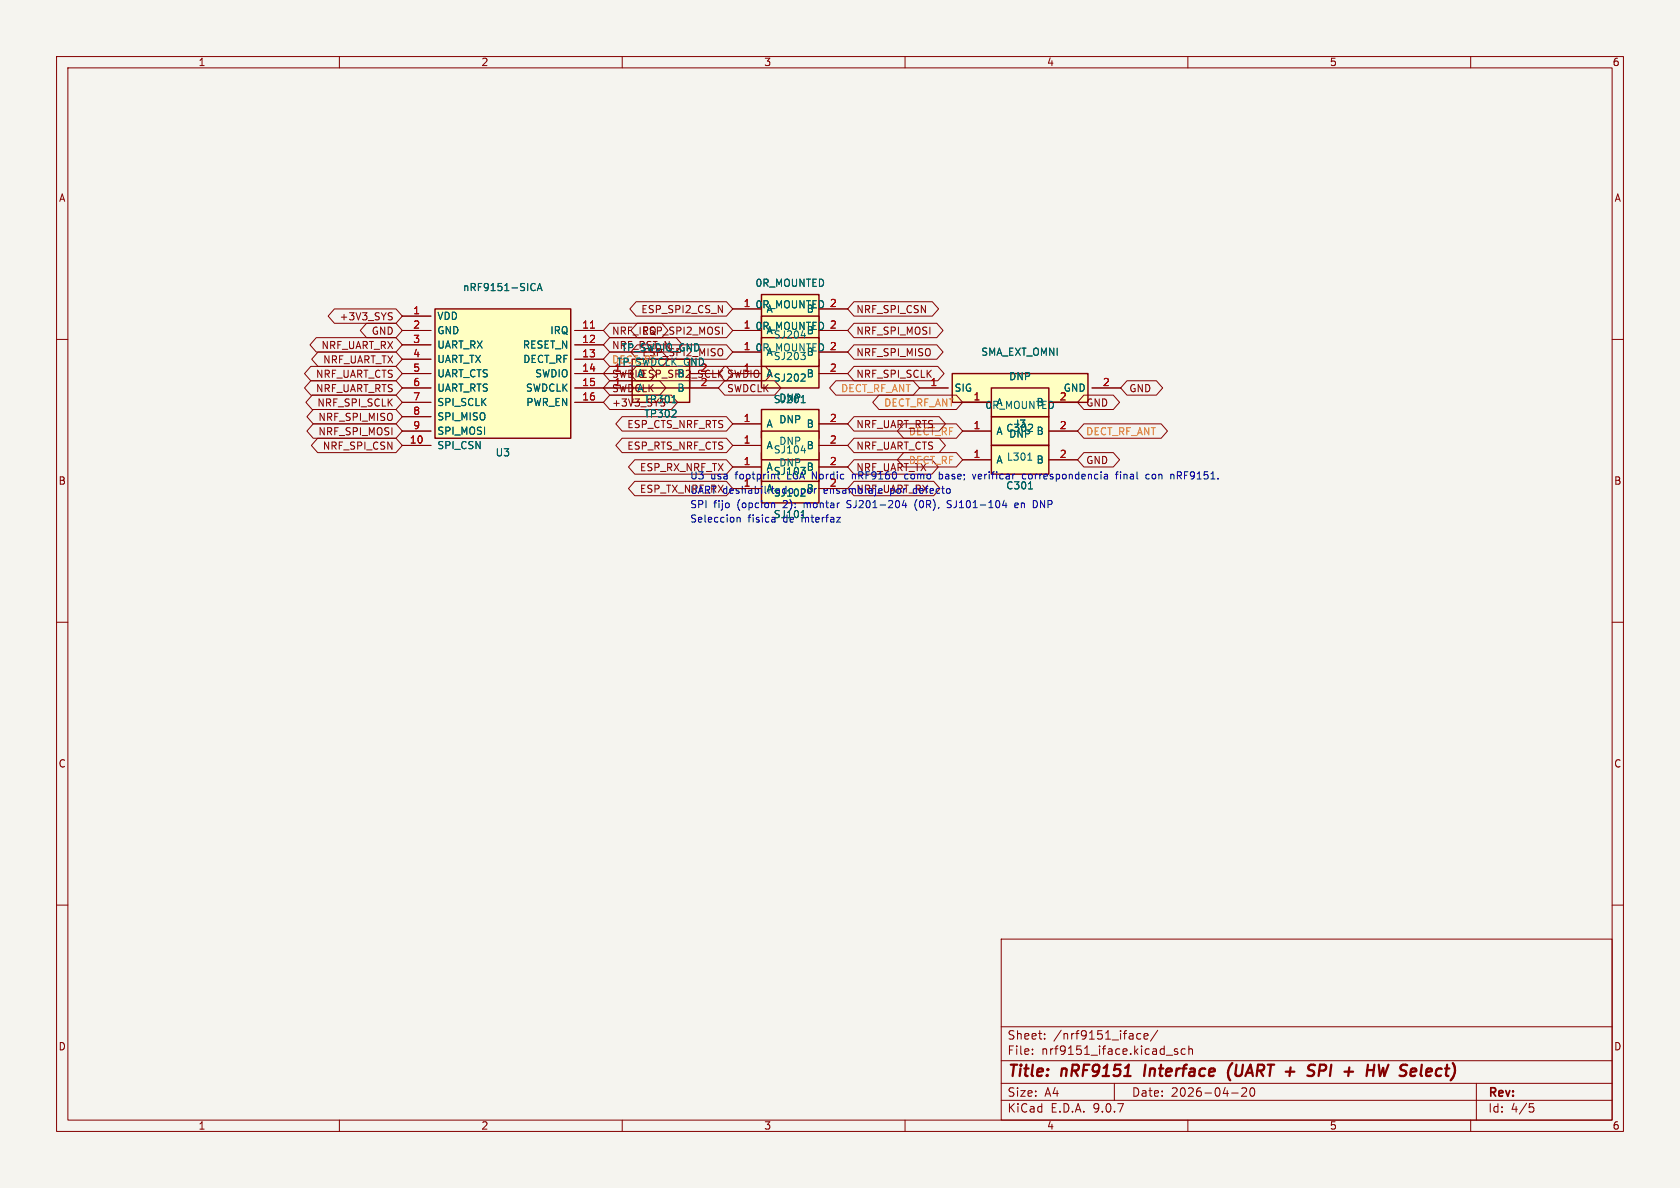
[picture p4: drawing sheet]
<svg xmlns="http://www.w3.org/2000/svg" width="297mm" height="210mm" viewBox="0 0 297 210" stroke-linecap="round" stroke-linejoin="round" font-family="sans-serif">
<path d="M0 0h297v210h-297z" fill="#f5f4ef" stroke="#f5f4ef" stroke-width=".18"/>
<g fill="none" stroke="#840000" stroke-width=".18">
<path d="M10 10h277v190h-277zM12 12h273v186h-273zM60 10v2M110 10v2M160 10v2M210 10v2M260 10v2M10 60h2M285 60h2M10 110h2M285 110h2M10 160h2"/>
<path d="M177 166h108v32h-108zM285 160h2M60 198v2M110 198v2M160 198v2M177 194.5h108M177 191.5h108M177 187.5h108M177 181.5h108M182.5 186.3v.1M182.5 185.5v.1M184.7 183.6v.1"/>
<path d="M184.7 182.8v.1M197 191.5v3M201.7 182.8l-.5-.1-.2 .3v.4l.1 .2h.6M202.2 183.2l.8-.1-.1-.3-.4-.1-.3 .2 .1 .7h.6M204.7 182.1l-1.3 2M206.2 186.5h1.1M208.2 185.5l-.4-.1-.2 .2 .1 .2 .5 .2v.3h-.6M209.5 185.5l-.4-.1-.3 .3v.4l.2 .2h.5M210 198v2M210.2 185.5l.2-.1 .3 .1 .1 .9M210.2 184.9v1.5M217.7 193.2h1.2"/>
<path d="M220.3 192.4v.5l-.8 .9h.9M221.1 192.4a.81 .81 0 0 0 .4 1.4l.2-.1 .1-.5-.1-.8M260 198v2M261 191.5v6.5M270.4 195.1h.7M270.5 195.7h.4l.3 .3-.2 .5-.5 .1"/>
</g>
<path d="M202.5 188.2l-.2 2M217.9 187.9a2.35 2.35 0 0 0-.4 3.1M232.2 188.2l.3 .1M233.2 189.3h.8M234.1 188.2h-.7l-.3 2M241.8 188.2l-.2 2M243 188.2l-.3 2M243.7 188.2l.3 2 .5-1.4 .2 1.4 .8-2" fill="none" stroke="#840000" stroke-width=".4"/>
<path d="M175.3 73.7h10.1v5h-10.1z" fill="#ffffc2"/>
<path d="M175.3 73.7h10.1v5h-10.1z" fill="none" stroke="#840000" stroke-width=".25"/>
<path d="M170.2 76.2h5.1M185.4 76.2h5.1" fill="none" stroke="#840000" stroke-width=".18"/>
<path d="M181.7 81.3h.7" fill="none" stroke="#006464" stroke-width=".18"/>
<path d="M134.6 83.8h10.2v5.1h-10.2z" fill="#ffffc2"/>
<path d="M134.6 83.8h10.2v5.1h-10.2z" fill="none" stroke="#840000" stroke-width=".25"/>
<path d="M129.5 86.4h5.1M144.8 86.4h5.1" fill="none" stroke="#840000" stroke-width=".18"/>
<path d="M141.9 90.4l.1-.2v1.3" fill="none" stroke="#006464" stroke-width=".18"/>
<path d="M76.9 54.6h24v22.9h-24z" fill="#ffffc2"/>
<path d="M76.9 54.6h24v22.9h-24z" fill="none" stroke="#840000" stroke-width=".25"/>
<g fill="none" stroke="#840000" stroke-width=".18">
<path d="M71.1 55.9h5.1M71.1 58.4h5.1M101.6 58.4h5.1M71.1 61h5.1M71.1 63.5h5.1M71.1 66h5.1M71.1 68.6h5.1M71.1 71.1h5.1M71.1 73.7h5.1M71.1 76.2h5.1M71.1 78.7h5.1M101.6 61h5.1"/>
<path d="M101.6 63.5h5.1M101.6 66h5.1M101.6 68.6h5.1M101.6 71.1h5.1"/>
</g>
<path d="M104.4 58h.7" fill="none" stroke="#a90000" stroke-width=".18"/>
<path d="M94.3 50.1l.3 .1M94.6 51.3l-.3 .1M95 51.4l.4-1.3 .4 1.3M95.1 51h.6" fill="none" stroke="#006464" stroke-width=".18"/>
<path d="M111.8 66h10.1v5.1h-10.1z" fill="#ffffc2"/>
<path d="M111.8 66h10.1v5.1h-10.1z" fill="none" stroke="#840000" stroke-width=".25"/>
<path d="M106.7 68.6h5.1M121.9 68.6h5.1" fill="none" stroke="#840000" stroke-width=".18"/>
<path d="M111.8 63.5h10.1v5.1h-10.1z" fill="#ffffc2"/>
<path d="M111.8 63.5h10.1v5.1h-10.1z" fill="none" stroke="#840000" stroke-width=".25"/>
<path d="M106.7 66h5.1M121.9 66h5.1" fill="none" stroke="#840000" stroke-width=".18"/>
<path d="M118.8 71.2h.7" fill="none" stroke="#006464" stroke-width=".18"/>
<path d="M134.6 52.1h10.2v5.1h-10.2z" fill="#ffffc2"/>
<path d="M134.6 52.1h10.2v5.1h-10.2z" fill="none" stroke="#840000" stroke-width=".25"/>
<path d="M129.5 54.6h5.1M144.8 54.6h5.1" fill="none" stroke="#840000" stroke-width=".18"/>
<path d="M134.6 55.9h10.2v5.1h-10.2z" fill="#ffffc2"/>
<path d="M134.6 55.9h10.2v5.1h-10.2z" fill="none" stroke="#840000" stroke-width=".25"/>
<path d="M129.5 58.4h5.1M144.8 58.4h5.1" fill="none" stroke="#840000" stroke-width=".18"/>
<path d="M175.3 78.7h10.1v5.1h-10.1z" fill="#ffffc2"/>
<path d="M175.3 78.7h10.1v5.1h-10.1z" fill="none" stroke="#840000" stroke-width=".25"/>
<path d="M170.2 81.3h5.1M185.4 81.3h5.1" fill="none" stroke="#840000" stroke-width=".18"/>
<path d="M181.8 86.4h.7" fill="none" stroke="#006464" stroke-width=".18"/>
<path d="M134.6 80h10.2v5.1h-10.2z" fill="#ffffc2"/>
<path d="M134.6 80h10.2v5.1h-10.2z" fill="none" stroke="#840000" stroke-width=".25"/>
<path d="M129.5 82.6h5.1M144.8 82.6h5.1" fill="none" stroke="#840000" stroke-width=".18"/>
<path d="M134.6 63.5h10.2v5.1h-10.2z" fill="#ffffc2"/>
<path d="M134.6 63.5h10.2v5.1h-10.2z" fill="none" stroke="#840000" stroke-width=".25"/>
<path d="M129.5 66h5.1M144.8 66h5.1" fill="none" stroke="#840000" stroke-width=".18"/>
<path d="M141.6 71.2h.8M141.9 70.1l.1-.2v1.3" fill="none" stroke="#006464" stroke-width=".18"/>
<path d="M134.6 72.4h10.2v5.1h-10.2z" fill="#ffffc2"/>
<path d="M134.6 72.4h10.2v5.1h-10.2z" fill="none" stroke="#840000" stroke-width=".25"/>
<path d="M129.5 74.9h5.1M144.8 74.9h5.1" fill="none" stroke="#840000" stroke-width=".18"/>
<path d="M141.6 79.7h.8" fill="none" stroke="#006464" stroke-width=".18"/>
<path d="M134.6 59.7h10.2v5.1h-10.2z" fill="#ffffc2"/>
<path d="M134.6 59.7h10.2v5.1h-10.2z" fill="none" stroke="#840000" stroke-width=".25"/>
<path d="M129.5 62.2h5.1M144.8 62.2h5.1" fill="none" stroke="#840000" stroke-width=".18"/>
<path d="M142.3 66.7l-.7 .7h.8" fill="none" stroke="#006464" stroke-width=".18"/>
<path d="M168.3 66h24v5.1h-24z" fill="#ffffc2"/>
<path d="M168.3 66h24v5.1h-24z" fill="none" stroke="#840000" stroke-width=".25"/>
<path d="M162.6 68.6h5M193 68.6h5.1" fill="none" stroke="#840000" stroke-width=".18"/>
<path d="M134.6 76.2h10.2v5.1h-10.2z" fill="#ffffc2"/>
<path d="M134.6 76.2h10.2v5.1h-10.2z" fill="none" stroke="#840000" stroke-width=".25"/>
<path d="M129.5 78.7h5.1M144.8 78.7h5.1" fill="none" stroke="#840000" stroke-width=".18"/>
<path d="M141.6 82.6h.8l-.5 .5" fill="none" stroke="#006464" stroke-width=".18"/>
<path d="M175.3 68.6h10.1v5.1h-10.1z" fill="#ffffc2"/>
<path d="M175.3 68.6h10.1v5.1h-10.1z" fill="none" stroke="#840000" stroke-width=".25"/>
<g fill="none" stroke="#840000" stroke-width=".18">
<path d="M55.9 59.7h14.1l1.1 1.3-1.1 1.2h-14.1l-1.1-1.2zM59.1 54.6h10.9l1.1 1.3-1.1 1.3h-10.9l-1.1-1.3zM64.8 57.1h5.2l1.1 1.3-1.1 1.3h-5.2l-1.1-1.3zM69.1 55.9l.2 .3-.2 .4M69.2 55.3h.1M71.1 58.4h5.1M71.1 55.9h5.1M101.6 58.4h5.1M107.8 57.1h9.2l1.1 1.3-1.1 1.3h-9.2l-1.1-1.3zM107.8 59.7h11.7l1.1 1.3-1.1 1.2h-11.7l-1.1-1.2zM112.5 53.3h15.9l1.1 1.3-1.1 1.3h-15.9l-1.2-1.3zM112.6 57.1h15.8l1.1 1.3-1.1 1.3h-15.8l-1.1-1.3z"/>
<path d="M129.5 58.4h5.1M129.5 54.6h5.1M144.8 58.4h5.1M144.8 54.6h5.1M151 53.3h13.8l1.1 1.3-1.1 1.3h-13.8l-1.1-1.3zM151 57.1h14.6l1.1 1.3-1.1 1.3h-14.6l-1.1-1.3zM54.9 64.8h15.1l1.1 1.2-1.1 1.3h-15.1l-1.1-1.3zM54.9 67.3h15.1l1.1 1.3-1.1 1.3h-15.1l-1.1-1.3zM55.2 69.8h14.8l1.1 1.3-1.1 1.3h-14.8l-1.1-1.3zM55.4 72.4h14.6l1.1 1.3-1.1 1.2h-14.6l-1.1-1.2zM55.4 74.9h14.6l1.1 1.3-1.1 1.3h-14.6l-1.1-1.3zM56.2 77.5h13.8l1.1 1.2-1.1 1.3h-13.8l-1.2-1.3z"/>
<path d="M56.2 62.2h13.8l1.1 1.3-1.1 1.3h-13.8l-1.1-1.3zM71.1 71.1h5.1M71.1 66h5.1M71.1 68.6h5.1M71.1 76.2h5.1M71.1 78.7h5.1M71.1 61h5.1M71.1 63.5h5.1M71.1 73.7h5.1M101.6 71.1h5.1M101.6 66h10.2M101.6 68.6h10.2"/>
<path d="M101.6 61h5.1M101.6 63.5h5.1M107.8 67.3h8.8l1.1 1.3-1.1 1.3h-8.8l-1.1-1.3zM107.8 62.2h9.3l1.1 1.3-1.1 1.3h-9.3l-1.1-1.3zM107.8 64.8h7.2l1.1 1.2-1.1 1.3h-7.2l-1.1-1.3zM107.8 69.8h10.9l1.1 1.3-1.1 1.3h-10.9l-1.1-1.3zM110 77.5h18.4l1.1 1.2-1.1 1.3h-18.4l-1.1-1.3zM110 73.7h18.4l1.1 1.2-1.1 1.3h-18.4l-1.1-1.3zM112.5 64.8h15.9l1.1 1.2-1.1 1.3h-15.9l-1.2-1.3zM112.6 61h15.8l1.1 1.2-1.1 1.3h-15.8l-1.1-1.3zM121.9 66h5.1M121.9 68.6h5.1"/>
<path d="M128.1 67.3h8.8l1.2 1.3-1.2 1.3h-8.8l-1.1-1.3zM128.1 64.8h7.2l1.1 1.2-1.1 1.3h-7.2l-1.1-1.3zM129.5 66h5.1M129.5 62.2h5.1M129.5 78.7h5.1M129.5 74.9h5.1M144.8 66h5.1M144.8 62.2h5.1M144.8 78.7h5.1M144.8 74.9h5.1M147.8 67.3h13.6l1.2 1.3-1.2 1.3h-13.6l-1.1-1.3zM151 73.7h15l1.1 1.2-1.1 1.3h-15l-1.1-1.3z"/>
<path d="M151 77.5h15l1.1 1.2-1.1 1.3h-15l-1.1-1.3zM151 61h14.6l1.1 1.2-1.1 1.3h-14.6l-1.1-1.3zM151 64.8h14.8l1.1 1.2-1.1 1.3h-14.8l-1.1-1.3zM155.4 69.8h13.7l1.1 1.3-1.1 1.3h-13.7l-1.1-1.3zM159.8 74.9h9.3l1.1 1.3-1.1 1.3h-9.3l-1.2-1.3zM162.6 68.6h5M170.2 71.1h5.1M170.2 76.2h5.1M185.4 71.1h5.1M185.4 76.2h5.1M191.6 74.9h13.7l1.1 1.3-1.1 1.3h-13.7l-1.1-1.3zM191.6 69.8h5.2l1.1 1.3-1.1 1.3h-5.2l-1.1-1.3z"/>
<path d="M193 68.6h5.1M199.2 67.3h5.2l1.1 1.3-1.1 1.3h-5.2l-1.1-1.3zM112.2 85.1h16.2l1.1 1.3-1.1 1.2h-16.2l-1.1-1.2zM112.2 81.3h16.2l1.1 1.3-1.1 1.2h-16.2l-1.1-1.2zM129.5 82.6h5.1M129.5 86.4h5.1M144.8 82.6h5.1M144.8 86.4h5.1M151 85.1h14.1l1.1 1.3-1.1 1.2h-14.1l-1.1-1.2zM151 81.3h13.8l1.1 1.3-1.1 1.2h-13.8l-1.1-1.2zM159.8 80h9.3l1.1 1.3-1.1 1.3h-9.3l-1.2-1.3zM170.2 81.3h5.1"/>
<path d="M185.4 81.3h5.1M191.6 80h5.2l1.1 1.3-1.1 1.3h-5.2l-1.1-1.3z"/>
</g>
<g fill="none" stroke="#0000c2" stroke-width=".18">
<path d="M130.3 91.4v.9M130.3 91.6l.2-.2 .3 .1v.8M136.6 88.9l.4 .2v.7M139 85.9v1.3M147.9 91.4h.7l-.7 .9h.7M149.7 89.7l.2 .1M150 88.5l-.3 .2 .3 .4M150.7 83.8v.9M150.9 83.8l-.2 .2M159.8 88.4l-.3 .9h.8M159.9 84.1l.1 .5 .4 .1M160.1 88.9v.9"/>
<path d="M162.1 88.3a1.46 1.46 0 0 0 0 1.9M166 83.4v1.3M166 83.9l.4-.1 .2 .2M166.6 84.6l-.2 .1-.4-.1M167.4 89.7h.6M168.2 88.5h-.5l-.3 .2 .2 .3 .4 .2M171.9 83.8l.3 .9 .3-.9M177.2 89.3h.8M177.8 88.9v.9M179.4 89.3l.6-.1v-.2l-.4-.1-.2 .2 .1 .6h.5M181.3 83.9l-.3-.1-.3 .3 .2 .5h.4M183.2 88.5l.2 .5-.2 .7"/>
<path d="M197.2 83.8h.5M197.7 83.4l-.3 .2v1.1M198.1 83.4v.1M198.1 83.8v.9M202.7 84.6h.5M202.7 83.9h.5M204.1 83.8l-.3 .1-.1 .2v.5l.4 .1M208.1 84.1h.5M208.4 84.1l.5 .6M208.6 83.4h-.5v1.3"/>
</g>
<g fill="none" stroke="#006464" stroke-width=".18">
<path d="M94.3 50.1l.3 .1M94.6 51.3l-.3 .1M95 51.4l.4-1.3 .4 1.3M95.1 51h.6M118.8 71.2h.7M141.6 71.2h.8M141.6 79.7h.8M141.9 70.1l.1-.2v1.3M142.3 66.7l-.7 .7h.8M141.6 82.6h.8l-.5 .5M141.9 90.4l.1-.2v1.3M181.7 81.3h.7"/>
<path d="M181.8 86.4h.7"/>
</g>
<path d="M104.4 58h.7" fill="none" stroke="#a90000" stroke-width=".18"/>
<g font-size="2.8" fill="#840000">
<text x="178" y="190.9">Title:</text>
<text x="187.7" y="190.9">nRF9151</text>
<text x="203.1" y="190.9">Interface</text>
<text x="218.7" y="190.9">(UART +</text>
<text x="234.5" y="190.9">SPI</text>
<text x="241.7" y="190.9">+</text>
<text x="246.5" y="190.9">HW Select)</text>
</g>
<g font-size="2.1" fill="#840000">
<text x="178" y="184">Sheet:</text>
<text x="186.2" y="184">/nrf9151_iface/</text>
<text x="178" y="186.7">File:</text>
<text x="184.1" y="186.7">nrf9151_iface.kicad_sch</text>
<text x="178" y="196.9">KiCad</text>
<text x="178" y="194.1">Size:</text>
<text x="184.7" y="194.1">A4</text>
<text x="185.7" y="196.9">E.D.A.</text>
<text x="193.3" y="196.9">9.0.7</text>
<text x="200" y="194.1">Date:</text>
<text x="207" y="194.1">2026-04-20</text>
<text x="263" y="194.3">Rev:</text>
<text x="263" y="196.9">Id:</text>
<text x="267.1" y="196.9">4/5</text>
</g>
<g font-size="1.8" fill="#840000">
<text x="35" y="11.9">1</text>
<text x="85" y="11.9">2</text>
<text x="135" y="11.9">3</text>
<text x="185" y="11.9">4</text>
<text x="235" y="11.9">5</text>
<text x="285" y="11.9">6</text>
<text x="10.3" y="35.9">A</text>
<text x="285.3" y="35.9">A</text>
<text x="59.9" y="56.8">+3V3_SYS</text>
<text x="65.6" y="59.4">GND</text>
<text x="108.1" y="59.4">NRF_IRQ</text>
<text x="113.3" y="55.6">ESP_SPI2_CS_N</text>
<text x="113.5" y="59.4">ESP_SPI2_MOSI</text>
<text x="151.3" y="55.6">NRF_SPI_CSN</text>
<text x="151.3" y="59.4">NRF_SPI_MOSI</text>
<text x="56.7" y="61.9">NRF_UART_RX</text>
<text x="57" y="64.5">NRF_UART_TX</text>
<text x="151.3" y="63.2">NRF_SPI_MISO</text>
<text x="55.8" y="67">NRF_UART_CTS</text>
<text x="55.8" y="69.5">NRF_UART_RTS</text>
<text x="108.1" y="69.5">SWDCLK</text>
<text x="108.1" y="67">SWDIO</text>
<text x="112.6" y="66.9">AESP_SPI2_SCLK SWDIO</text>
<text x="128.4" y="69.5">SWDCLK</text>
<text x="151.3" y="67">NRF_SPI_SCLK</text>
<text x="199.5" y="69.5">GND</text>
<text x="56" y="72.1">NRF_SPI_SCLK</text>
<text x="56.2" y="74.6">NRF_SPI_MISO</text>
<text x="56.2" y="77.2">NRF_SPI_MOSI</text>
<text x="108.1" y="72.1">+3V3_SYS</text>
<text x="110.8" y="75.9">ESP_CTS_NRF_RTS</text>
<text x="151.3" y="75.9">NRF_UART_RTS</text>
<text x="160.6" y="77.2">DECT_RF</text>
<text x="191.9" y="72.1">GND</text>
<text x="57" y="79.7">NRF_SPI_CSN</text>
<text x="110.8" y="79.7">ESP_RTS_NRF_CTS</text>
<text x="113" y="83.5">ESP_RX_NRF_TX</text>
<text x="151.3" y="79.7">NRF_UART_CTS</text>
<text x="191.9" y="82.2">GND</text>
<text x="10.3" y="85.9">B</text>
<text x="285.3" y="85.9">B</text>
<text x="10.3" y="135.9">C</text>
<text x="285.3" y="135.9">C</text>
<text x="10.3" y="185.9">D</text>
<text x="285.3" y="185.9">D</text>
<text x="35" y="199.9">1</text>
<text x="85" y="199.9">2</text>
<text x="135" y="199.9">3</text>
<text x="185" y="199.9">4</text>
<text x="235" y="199.9">5</text>
<text x="285" y="199.9">6</text>
</g>
<g font-size="1.8" fill="#006464">
<text x="81.8" y="51.7">nRF9151-SICA</text>
<text x="133.5" y="50.9">0R_MOUNTED</text>
<text x="77.2" y="56.7">VDD</text>
<text x="77.2" y="59.3">GND</text>
<text x="97.2" y="59.3">IRQ</text>
<text x="133.5" y="58.5">0R_MOUNTED 2</text>
<text x="135.4" y="55.5">A</text>
<text x="135.4" y="59.3">A</text>
<text x="142.5" y="55.5">B</text>
<text x="142.5" y="59.3">B</text>
<text x="77.2" y="61.8">UART_RX</text>
<text x="77.2" y="64.4">UART_TX</text>
<text x="92.3" y="61.8">RESET_N</text>
<text x="92.4" y="64.4">DECT_RF</text>
<text x="108.1" y="61.9">NRF_RST_N</text>
<text x="108.1" y="64.5">DECT_RF</text>
<text x="109" y="64.9">TP_SWDCLK_GND</text>
<text x="109.8" y="62.3">TP_SWDIO_GND</text>
<text x="113.5" y="63.2">ESP_SPI2_MISO</text>
<text x="123.8" y="65.8">2</text>
<text x="133.5" y="62.3">0R_MOUNTED 2</text>
<text x="135.4" y="63.1">A</text>
<text x="136.7" y="60">SJ204</text>
<text x="136.7" y="63.9">SJ203</text>
<text x="142.5" y="63.1">B</text>
<text x="173.4" y="63.1">SMA_EXT_OMNI</text>
<text x="77.2" y="66.9">UART_CTS</text>
<text x="77.2" y="69.4">UART_RTS</text>
<text x="77.2" y="72">SPI_SCLK</text>
<text x="92.9" y="69.4">SWDCLK</text>
<text x="92.9" y="72">PWR_EN</text>
<text x="94.5" y="66.9">SWDIO</text>
<text x="112.6" y="69.4">A</text>
<text x="112.6" y="66.9">A</text>
<text x="113.8" y="71.5">TP301</text>
<text x="119.6" y="69.4">B</text>
<text x="119.6" y="66.9">B</text>
<text x="135.4" y="66.9">A</text>
<text x="136.7" y="71.5">SJ201</text>
<text x="136.7" y="67.7">SJ202</text>
<text x="137.7" y="71.2">DNP</text>
<text x="142.5" y="66.9">B</text>
<text x="168.7" y="69.4">SIG</text>
<text x="176.1" y="72">A</text>
<text x="178.3" y="67.4">DNP</text>
<text x="183.1" y="72">B</text>
<text x="188" y="69.4">GND</text>
<text x="77.2" y="74.5">SPI_MISO</text>
<text x="77.2" y="77.1">SPI_MOSI</text>
<text x="113.8" y="74">TP302</text>
<text x="135.4" y="75.8">A</text>
<text x="137.7" y="75">DNP</text>
<text x="142.5" y="75.8">B</text>
<text x="174.1" y="72.5">0R_MOUNTED</text>
<text x="176.1" y="77.1">A</text>
<text x="177.8" y="76.6">C302</text>
<text x="178.3" y="77.6">DNP</text>
<text x="179.1" y="75.8">J3</text>
<text x="183.1" y="77.1">B</text>
<text x="77.2" y="79.6">SPI_CSN</text>
<text x="87.5" y="80.9">U3</text>
<text x="135.4" y="83.4">A</text>
<text x="135.4" y="79.6">A</text>
<text x="136.7" y="80.4">SJ104</text>
<text x="137.7" y="82.7">DNP</text>
<text x="137.7" y="78.8">DNP</text>
<text x="142.5" y="83.4">B</text>
<text x="142.5" y="79.6">B</text>
<text x="176.1" y="82.1">A</text>
<text x="177.9" y="81.6">L301</text>
<text x="183.1" y="82.1">B</text>
<text x="135.4" y="87.2">A</text>
<text x="136.7" y="88">SJ102</text>
<text x="136.7" y="84.2">SJ103</text>
<text x="138.7" y="89.9">2):</text>
<text x="141.7" y="87.4">por</text>
<text x="142.5" y="87.2">B</text>
<text x="177.8" y="86.7">C301</text>
<text x="136.7" y="91.8">SJ101</text>
<text x="138.6" y="92.5">de</text>
<text x="142" y="92.5">interfaz</text>
</g>
<g font-size="1.8" fill="#a90000">
<text x="73" y="55.6">1</text>
<text x="73" y="58.2">2</text>
<text x="102.8" y="58.2">11</text>
<text x="131.4" y="54.4">1</text>
<text x="131.4" y="58.2">1</text>
<text x="133.5" y="54.7">0R_MOUNTED 2</text>
<text x="73" y="60.7">3</text>
<text x="73" y="63.2">4</text>
<text x="73" y="65.8">5</text>
<text x="102.8" y="60.7">12</text>
<text x="102.8" y="63.2">13</text>
<text x="102.8" y="65.8">14</text>
<text x="108.5" y="65.8">1</text>
<text x="131.4" y="65.8">1</text>
<text x="131.4" y="62">1</text>
<text x="146.6" y="65.8">2</text>
<text x="73" y="68.3">6</text>
<text x="73" y="70.9">7</text>
<text x="102.8" y="68.3">15</text>
<text x="102.8" y="70.9">16</text>
<text x="108.5" y="68.3">1</text>
<text x="123.8" y="68.3">2</text>
<text x="164.4" y="68.3">1</text>
<text x="172" y="70.9">1</text>
<text x="187.3" y="70.9">2</text>
<text x="194.9" y="68.3">2</text>
<text x="73" y="73.4">8</text>
<text x="73" y="75.9">9</text>
<text x="131.4" y="74.7">1</text>
<text x="146.6" y="74.7">2</text>
<text x="172" y="75.9">1</text>
<text x="187.3" y="75.9">2</text>
<text x="72.3" y="78.5">10</text>
<text x="131.4" y="82.3">1</text>
<text x="131.4" y="78.5">1</text>
<text x="146.6" y="82.3">2</text>
<text x="146.6" y="78.5">2</text>
<text x="172" y="81">1</text>
<text x="187.3" y="81">2</text>
<text x="131.4" y="86.1">1</text>
<text x="146.6" y="86.1">2</text>
</g>
<g font-size="1.8" fill="#ff8000">
<text x="148.6" y="69.5">DECT_RF_ANT</text>
<text x="156.2" y="72.1">DECT_RF_ANT</text>
<text x="191.9" y="77.2">DECT_RF_ANT</text>
<text x="160.6" y="82.2">DECT_RF</text>
</g>
<g font-size="1.8" fill="#0000c2">
<text x="151.3" y="83.5">NRF_UART_TX</text>
<text x="113" y="87.3">ESP_TX_NRF_RXdeshabilitado</text>
<text x="121.9" y="84.8">U3</text>
<text x="121.9" y="87.4">UART</text>
<text x="121.9" y="89.9">SPI</text>
<text x="125.6" y="84.8">usa</text>
<text x="126.2" y="89.9">fijo</text>
<text x="130.1" y="84.8">footprint</text>
<text x="130.4" y="89.9">(opcion</text>
<text x="139.5" y="84.8">LGA Nordic</text>
<text x="142.6" y="89.9">montar</text>
<text x="145.9" y="87.4">ensamblaje</text>
<text x="150.4" y="89.9">SJ201-204</text>
<text x="151.3" y="87.3">NRF_UART_RX</text>
<text x="151.3" y="84.8">nRF9160</text>
<text x="157.9" y="87.4">por</text>
<text x="160.8" y="84.8">como</text>
<text x="162.1" y="87.4">defecto</text>
<text x="162.6" y="89.9">(0R),</text>
<text x="167.1" y="84.8">base;</text>
<text x="168.5" y="89.9">SJ101-104</text>
<text x="173.3" y="84.8">verificar</text>
<text x="180.7" y="89.9">en</text>
<text x="182.2" y="84.8">correspondencia</text>
<text x="184.1" y="89.9">DNP</text>
<text x="199" y="84.8">final</text>
<text x="204.5" y="84.8">con</text>
<text x="209" y="84.8">nRF9151.</text>
<text x="121.9" y="92.5">Seleccion</text>
<text x="132.2" y="92.5">fisica</text>
</g>
</svg>
